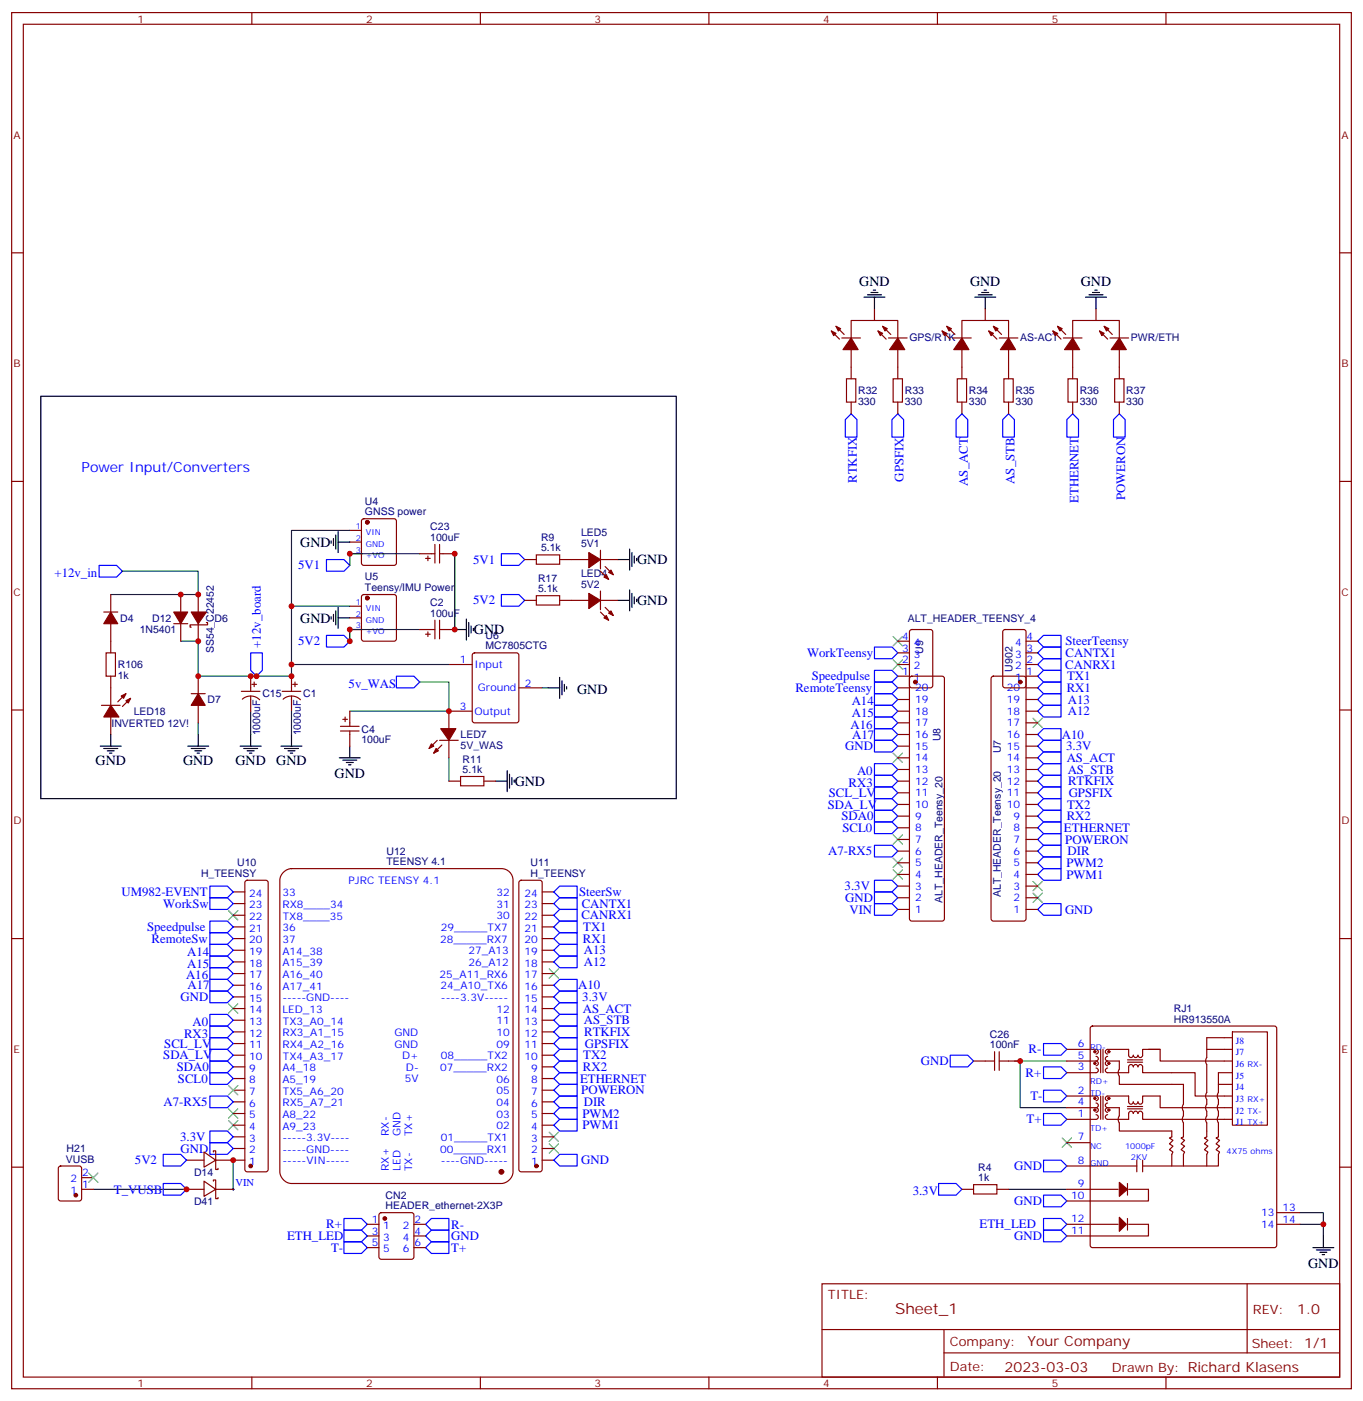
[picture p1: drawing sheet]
<svg xmlns="http://www.w3.org/2000/svg" width="412mm" height="424mm" viewBox="0 0 412 424" stroke-linecap="round" stroke-linejoin="round" font-family="sans-serif">
<g fill="#870000" stroke="#870000" stroke-width=".35">
<path d="M267.1 98.7l1.4 .7-.7 .7z"/>
<path d="M265.6 100.1l1.5 .7-.8 .7z"/>
<path d="M271.6 102.2l2.2 3.6h-4.6z"/>
<path d="M252.9 98.7l1.5 .7-.8 .7z"/>
<path d="M251.5 100.1l1.4 .7-.7 .7z"/>
<path d="M257.5 102.2l2.1 3.6h-4.5z"/>
<path d="M300.6 98.7l1.4 .7-.7 .7z"/>
<path d="M299.2 100.1l1.4 .7-.7 .7z"/>
<path d="M305.2 102.2l2.1 3.6h-4.6z"/>
<path d="M286.5 98.7l1.4 .7-.7 .7z"/>
<path d="M285 100.1l1.5 .7-.7 .7z"/>
<path d="M291 102.2l2.2 3.6h-4.6z"/>
<path d="M334.1 98.7l1.4 .7-.7 .7z"/>
<path d="M332.7 100.1l1.4 .7-.7 .7z"/>
<path d="M338.7 102.2l2.1 3.6h-4.6z"/>
<path d="M320 98.7l1.4 .7-.7 .7z"/>
<path d="M318.6 100.1l1.4 .7-.7 .7z"/>
<path d="M324.6 102.2l2.1 3.6h-4.6z"/>
<path d="M36.7 210.5l1.4-.7-.7 1.4z"/>
<path d="M38.1 211.9l1.4-.7-.7 1.5z"/>
<path d="M33.5 213.4l2.5 3.5h-4.6z"/>
<path d="M33.5 185.1l2.1 3.6h-4.2z"/>
<path d="M60 209.8l2.1 3.6h-4.2z"/>
<path d="M52.6 185.1h4.2l-2.1 3.6z"/>
<path d="M57.9 185.1h4.5l-2.4 3.6z"/>
<path d="M184.1 185.5l.8-.7 .7 1.4z"/>
<path d="M182.7 186.9l.7-.7 .7 1.4z"/>
<path d="M178.2 179.5l3.5 2.1-3.5 2.5z"/>
<path d="M184.9 172.4l.7 1.4-1.5-.7z"/>
<path d="M182.7 174.6l.7-.8 .7 1.5z"/>
<path d="M178.2 167.1l3.5 2.2-3.5 2.4z"/>
<path d="M131.9 226.4l.7 .7-1.4 .7z"/>
<path d="M130.5 225l.7 .7-1.4 .7z"/>
<path d="M133.3 220.4h4.6l-2.1 3.5z"/>
<path d="M338.7 357.6l2.4 2.2-2.4 2.1z"/>
<path d="M338.7 368.2l2.1 2.1-2.1 2.2z"/>
<circle cx="111.1" cy="180.9" r=".53"/>
<circle cx="111.1" cy="158" r=".53"/>
<circle cx="75.8" cy="352.7" r=".53"/>
<circle cx="162.3" cy="352.7" r=".53"/>
<circle cx="151.7" cy="354.5" r=".71"/>
<circle cx="22.9" cy="361.5" r=".53"/>
<circle cx="116.4" cy="368.6" r=".53"/>
<circle cx="308.7" cy="206.3" r=".53"/>
<circle cx="276.9" cy="206.3" r=".53"/>
</g>
<g fill="none" stroke="#870000" stroke-width=".35">
<path d="M3.5 3.8h405.4v416.3h-405.4zM7.1 7.3h398.2v409.3h-398.2zM76.2 3.8v3.5M145.3 3.8v3.5M214.5 3.8v3.5M283.6 3.8v3.5M352.8 3.8v3.5M3.5 76.5h3.6M405.3 76.5h3.6M252.9 98.7l2.5 2.5M264.6 93.4v3.5M267.1 98.7l2.4 2.5"/>
<path d="M286.5 98.7l2.4 2.5M298.1 93.4v3.5M300.6 98.7l2.4 2.5M320 98.7l2.4 2.5M331.6 93.4v3.5M334.1 98.7l2.4 2.5M251.5 100.1l2.5 2.5M254.7 102.2h5.6M256.1 114.6h2.8v7h-2.8zM257.5 104v-7.1h14.1v7.1M257.5 105.8v8.8M265.6 100.1l2.5 2.5"/>
<path d="M268.8 102.2h5.7M270.2 114.6h2.8v7h-2.8zM271.6 105.8v8.8M285 100.1l2.5 2.5M288.2 102.2h5.7M289.6 114.6h2.9v7h-2.9zM291 104v-7.1h14.2v7.1M291 105.8v8.8M299.2 100.1l2.4 2.5M302.3 102.2h5.7M303.7 114.6h2.9v7h-2.9zM305.2 105.8v8.8"/>
<path d="M318.6 100.1l2.4 2.5M321.7 102.2h5.7M323.1 114.6h2.9v7h-2.9zM324.6 104v-7.1h14.1v7.1M324.6 105.8v8.8M332.7 100.1l2.4 2.5M335.8 102.2h5.7M337.3 114.6h2.8v7h-2.8zM338.7 105.8v8.8M257.5 121.6v3.6M271.6 121.6v3.6M291 121.6v3.6"/>
<path d="M305.2 121.6v3.6M324.6 121.6v3.6M338.7 121.6v3.6M3.5 145.6h3.6M109.6 157.1l.5-.2h9.1l.5 .2 .2 .5v12.7l-.2 .5-.5 .2h-9.1l-.5-.2-.2-.5v-12.7zM405.3 145.6h3.6M33.5 179.8v5.3M54.7 179.8v5.3M60 179.8v5.3M105.8 160.4h3.6M105.8 164h3.6M105.8 167.5h3.6"/>
<path d="M127 167.5h4.6M128.8 168.9h1.4M129.5 168.2v1.4M131.6 164.7v5.6M133 167.5h4.6M133 164.7v5.6M158.7 169.3h3.6M162.3 167.9h7v2.8h-7zM169.3 169.3h8.9M181.7 169.3h5.3M181.7 166.4v5.7M181.7 178.8v5.6"/>
<path d="M181.7 172.8l2.4 2.5M183.1 171.4l2.5 2.4M31.4 185.1h4.2M32.1 197.5h2.8v7h-2.8zM33.5 188.7v8.8M52.6 188.7h4.2M54.7 188.7v5.3M60 188.7v5.3M62.4 188.3h.4v.7h-5.3v.7h.4M105.8 183.4h3.6M105.8 186.9h3.6M105.8 190.4h3.6"/>
<path d="M109.6 180.1l.5-.3h9.1l.5 .3 .2 .5v12.7l-.2 .5-.5 .2h-9.1l-.5-.3-.2-.4v-12.7zM127 190.4h4.6M128.8 191.8h1.4M129.5 191.1v1.4M131.6 187.6v5.7M133 190.4h4.6M133 187.6v5.7M143.1 197.7l.5-.2h12.7l.6 .4 .1 20-.5 .7-12.9 .1-.7-.5v-20zM158.7 181.6h3.6M162.3 180.2h7v2.8h-7zM169.3 181.6h8.9M181.7 181.6h5.3"/>
<path d="M181.7 185.1l2.4 2.5M183.1 183.7l2.5 2.5M271.6 197.5h3.6M271.6 194h3.6M275.4 190.6l.5-.2h5.6l.7 .5v16.5l-.4 .6-5.9 .1-.7-.5v-16.5zM303.6 190.6l.5-.2h5.6l.7 .5v16.5l-.4 .6-5.9 .1-.7-.5v-16.5zM310.4 197.5h3.6M310.4 194h3.6M3.5 214.8h3.6M30.7 213.4h5.6M33.5 204.5v8.9M33.5 216.9v5.3"/>
<path d="M38.1 209.8l-2.5 2.5M39.5 211.2l-2.5 2.5M57.9 209.8h4.2M60 204.5v5.3M60 213.4v5.3M73 209.1h5.7M73.3 211.5a3.8 3.8 0 0 1 5.3 .2M75.8 204.5v4.6M75.8 210.5v4.6M76.2 207h1.4M76.9 206.3v1.4M85.4 209.1h5.6"/>
<path d="M85.7 211.5a3.8 3.8 0 0 1 5.2 .2M88.2 204.5v4.6M88.2 210.5v4.6M88.5 207h1.5M89.3 206.3v1.4M103 219.7h5.7M103.7 217.6h1.4M104.4 216.9v1.4M105.8 215.1v4.6M135.8 201h7.1M142.9 215.1h-7.1v5.3M157 208.1h7"/>
<path d="M271.6 201h3.6M271.6 215.1h3.6M271.6 208.1h3.6M271.6 218.7h3.6M271.6 211.6h3.6M271.6 204.5h3.6M275.4 204.7l.5-.2h9.1l.5 .2 .3 .5v72.7l-.3 .5-.5 .2h-9.1l-.5-.2-.2-.5v-72.7zM300.1 204.7l.5-.2h9.1l.5 .2 .2 .5v72.7l-.2 .5-.5 .2h-9.1l-.5-.2-.2-.5v-72.7zM310.4 201h3.6M310.4 215.1h3.6M310.4 208.1h3.6M310.4 218.7h3.6"/>
<path d="M310.4 211.6h3.6M310.4 204.5h3.6M405.3 214.8h3.6M103 221.1h5.7M105.8 221.1v4.6M132.3 223.9l-2.5 2.5M133 223.9h5.6M133.7 225.4l-2.5 2.4M135.8 236.3h3.5M135.8 223.9v5.3M139.3 234.9h7.1v2.8h-7.1zM146.4 236.3h3.5"/>
<path d="M271.6 236.3h3.6M271.6 239.8h3.6M271.6 232.8h3.6M271.6 229.2h3.6M271.6 225.7h3.6M271.6 222.2h3.6M310.4 236.3h3.6M310.4 239.8h3.6M310.4 232.8h3.6M310.4 229.2h3.6M310.4 225.7h3.6M310.4 222.2h3.6"/>
<path d="M271.6 257.5h3.6M271.6 253.9h3.6M271.6 250.4h3.6M271.6 246.9h3.6M271.6 243.3h3.6M310.4 257.5h3.6M310.4 253.9h3.6M310.4 250.4h3.6M310.4 246.9h3.6M310.4 243.3h3.6M70.6 276.9h3.5M70.6 273.3h3.5"/>
<path d="M70.6 269.8h3.5M74.3 266.5l.5-.2h5.6l.5 .2 .2 .5v86.8l-.2 .5-.5 .2h-5.6l-.5-.3-.2-.4v-86.8zM85.8 263.8a3.6 3.6 0 0 1 2.4-1.1h63.5a3.5 3.5 0 0 1 3.5 3.6v88.2a3.8 3.8 0 0 1-3.5 3.5h-63.5a3.8 3.8 0 0 1-3.5-3.5v-88.2a3.5 3.5 0 0 1 1.1-2.5zM157.2 266.5l.5-.2h5.6l.5 .2 .2 .5v86.8l-.2 .5-.5 .2h-5.6l-.5-.3-.2-.4v-86.8zM164 276.9h3.6M164 273.3h3.6M164 269.8h3.6M271.6 275.1h3.6M271.6 271.6h3.6M271.6 268h3.6M271.6 264.5h3.6M271.6 261h3.6"/>
<path d="M310.4 275.1h3.6M310.4 271.6h3.6M310.4 268h3.6M310.4 264.5h3.6M310.4 261h3.6M3.5 283.9h3.6M70.6 283.9h3.5M70.6 298h3.5M70.6 294.5h3.5M70.6 291h3.5M70.6 287.4h3.5M70.6 280.4h3.5"/>
<path d="M164 283.9h3.6M164 298h3.6M164 294.5h3.6M164 291h3.6M164 287.4h3.6M164 280.4h3.6M405.3 283.9h3.6M70.6 319.2h3.5M70.6 315.7h3.5M70.6 312.1h3.5M70.6 308.6h3.5M70.6 305.1h3.5"/>
<path d="M70.6 301.6h3.5M164 319.2h3.6M164 315.7h3.6M164 312.1h3.6M164 308.6h3.6M164 305.1h3.6M164 301.6h3.6M300.9 318.1v5.7M302.3 318.1v5.7M322.8 317.4h8.8a.71 .71 0 0 1 .7 .7 .71 .71 0 0 1-.7 .7M330.1 310.6l.5-.2h55l.5 .2 .2 .5v65.6l-.2 .5-.5 .2h-55l-.5-.2-.3-.5v-65.6zM331.6 319.5a.71 .71 0 0 1 .7 .8 .71 .71 0 0 1-.7 .7"/>
<path d="M333 317.4v7.1M333.7 317.4v7.1M335.1 319.5a.71 .71 0 0 0-.7 .8 .71 .71 0 0 0 .7 .7M347.5 317.4h3.5v3.6h21.9M351 317.4h-5.3v1.8a.71 .71 0 0 1-.7 .7 .71 .71 0 0 1-.7-.7 .71 .71 0 0 1-.7 .7 .71 .71 0 0 1-.7-.7 .71 .71 0 0 1-.7 .7 .71 .71 0 0 1-.7-.7v-1.8h-6.4a.71 .71 0 0 0-.7 .7 .71 .71 0 0 0 .7 .7M365.1 317.4h7.8M372.9 312.1h10.6v28.3h-10.6zM372.9 313.9h-7.8v6l-.2 .4a1.77 1.77 0 0 0 .2 1.7v8.5l-.3 1.3a3.1 3.1 0 0 1 0 3l.3 1.3M70.6 336.8h3.5M70.6 333.3h3.5M70.6 329.8h3.5M70.6 326.2h3.5"/>
<path d="M70.6 322.7h3.5M164 336.8h3.6M164 333.3h3.6M164 329.8h3.6M164 326.2h3.6M164 322.7h3.6M294.6 321h6.3M302.3 321h6.4M322.8 331.5h8.8a.71 .71 0 0 1 .7 .7 .71 .71 0 0 1-.7 .8M322.8 321h8.8M322.8 335.1h8.8M331.6 323.1a.71 .71 0 0 1 .7 .7 .71 .71 0 0 1-.7 .7h-8.8"/>
<path d="M331.6 321a.71 .71 0 0 1 .7 .7 .71 .71 0 0 1-.7 .7M331.6 333.7a.71 .71 0 0 1 .7 .7 .71 .71 0 0 1-.7 .7M331.6 337.2a.71 .71 0 0 1 .7 .7 .71 .71 0 0 1-.7 .7h-8.8M331.6 335.1a.71 .71 0 0 1 .7 .7 .71 .71 0 0 1-.7 .7M333 331.5v7.1M333.7 331.5v7.1M335.1 323.1a.71 .71 0 0 0-.7 .7 .71 .71 0 0 0 .7 .7h6.4v-1.8a.71 .71 0 0 1 .7-.7 .71 .71 0 0 1 .7 .7 .71 .71 0 0 1 .7-.7 .71 .71 0 0 1 .7 .7 .71 .71 0 0 1 .7-.7 .71 .71 0 0 1 .7 .7v1.8h15.9v7h11.3M335.1 321a.71 .71 0 0 0-.7 .7 .71 .71 0 0 0 .7 .7M335.1 321h3.6v2.4l-.4 1.3 .4 .8v2.5h19.4v6l-.4 1.3 .4 .8M335.1 333.7a.71 .71 0 0 0-.7 .7 .71 .71 0 0 0 .7 .7M335.1 333a.71 .71 0 0 1-.7-.8 .71 .71 0 0 1 .7-.7h6.4v1.8a.71 .71 0 0 0 .7 .7 .71 .71 0 0 0 .7-.7 .71 .71 0 0 0 .7 .7 .71 .71 0 0 0 .7-.7 .71 .71 0 0 0 .7 .7 .71 .71 0 0 0 .7-.7v-1.8h5.3v3.6h21.9M335.1 337.2a.71 .71 0 0 0-.7 .7 .71 .71 0 0 0 .7 .7h6.4v-1.8a.71 .71 0 0 1 .7-.7 .71 .71 0 0 1 .7 .7 .71 .71 0 0 1 .7-.7 .71 .71 0 0 1 .7 .7 .71 .71 0 0 1 .7-.7 .71 .71 0 0 1 .7 .7v1.8h27.2"/>
<path d="M335.1 335.1a.71 .71 0 0 0-.7 .7 .71 .71 0 0 0 .7 .7M335.1 335.1h3.6v2.4l-.4 1.3 .4 .8v2.5h15.8v1.8l-.7 .3 1.1 .7-1.1 1.1 1.1 .7-1.1 1.1 1.1 .7-.4 .7v3.5M341.1 320.6h4.6M341.1 321.3h4.6M341.1 334.7h4.6M341.1 335.4h4.6M358.1 336.1v1.4l-.4 1.3 .4 .8v4.3l-.7 .3 1 .7-1 1.1 1 .7-1 1.1 1 .7-.3 .7v3.5M365.1 336.1v1.4l-.3 1.3 .3 .8v4.3l-.7 .3 1.1 .7-1.1 1.1 1.1 .7-1.1 1.1 1.1 .7-.4 .7v3.5M368.7 336.1v1.4l-.4 1.3 .3 .8 .1 4.3-.8 .3 1.1 .7-1.1 1.1 1.1 .7-1.1 1.1 1.1 .7-.3 .7v3.5h-23M368.7 328h4.2M372.9 324.5h-4.2v6l-.4 1.3a3.1 3.1 0 0 1 0 3l.3 1.3M3.5 353.1h3.6"/>
<path d="M17.9 352.9l.4-.2h5.7l.6 .4 .1 9.5-.5 .6-5.9 .1-.6-.5-.1-9.4zM24.7 359.8h3.5M24.7 356.2h3.5M56.4 350.9h5.3M56.4 359.8h5.3M61.7 348.5l3.6 2.4-3.6 2.2zM61.7 357.3l3.6 2.5-3.6 2.1zM64.6 348.5v-.4h.7v2.8M64.6 357.3v-.4h.7v2.9M65.3 350.9v2.9h.7v-.4M65.3 359.8v2.8h.7v-.4M65.3 350.9h8.8"/>
<path d="M65.3 359.8h5.3M70.6 347.4h3.5M70.6 343.9h3.5M70.6 340.4h3.5M164 350.9h3.6M164 347.4h3.6M164 343.9h3.6M164 340.4h3.6M291 359.8h3.6M294.6 358.4h7v2.8h-7zM301.6 359.8h3.6M322.8 359.8h15.5"/>
<path d="M322.8 345.7h7M322.8 352.7h21.2M341.1 358v3.5M341.5 359.8h6v3.5h-24.7M344 350.9v3.6M345.7 350.9v3.6M405.3 353.1h3.6M111.1 370.3h3.6M111.1 373.9h3.6M111.1 377.4h3.6M114.9 367l.5-.2h9.1l.5 .2 .2 .5v12.7l-.2 .5-.5 .2h-9.1l-.5-.2-.2-.5v-12.7zM125.2 370.3h3.6"/>
<path d="M125.2 373.9h3.6M125.2 377.4h3.6M322.8 370.3h15.5M341.1 368.6v3.5M341.5 370.3h6v3.6h-24.7M386.3 370.3h7M386.3 366.8h7M248.7 388.3h156.6v28.3h-156.6zM377.3 388.4v20.8M76.2 416.6v3.5M145.3 416.6v3.5M214.5 416.6v3.5"/>
<path d="M248.7 402.2h156.5M283.6 416.6v3.5M285.6 409.2h119.6M285.6 402.2v14.1M352.8 416.6v3.5"/>
</g>
<g fill="none" stroke="#000" stroke-width=".35">
<path d="M261.4 89.9h6.4M262.5 89.2h4.2M263.5 88.5h2.1M264.2 87.8h.7M264.6 89.9v3.5M294.9 89.9h6.4M296 89.2h4.2M297 88.5h2.2M297.7 87.8h.7M298.1 89.9v3.5M328.4 89.9h6.4M329.5 89.2h4.2"/>
<path d="M330.6 88.5h2.1M331.3 87.8h.7M331.6 89.9v3.5M12.3 119.9h192.3v121.7h-192.3zM100.2 163.6v.7M100.9 162.9v2.1M101.6 161.9v4.2M102.3 164h3.5M102.3 160.8v6.3M187 169.3h3.5M190.5 166.1v6.3M190.5 178.4v6.4"/>
<path d="M191.2 167.1v4.3M191.2 179.5v4.2M191.9 168.2v2.1M192.6 168.9v.7M100.2 186.5v.8M100.9 185.8v2.2M101.6 184.8v4.2M102.3 183.7v6.4M102.3 186.9h3.5M137.6 190.4h3.5M141.1 187.3v6.3M141.8 188.3v4.2"/>
<path d="M142.5 189.4v2.1M143.2 190.1v.7M187 181.6h3.5M191.9 180.6v2.1M192.6 181.3v.7M165.8 208.1h3.5M169.3 204.9v6.3M170 206v4.2M170.7 207v2.1M171.4 207.7v.7M30.3 225.7h6.4M31.4 226.4h4.2"/>
<path d="M32.5 227.1h2.1M33.2 227.8h.7M33.5 222.2v3.5M56.8 225.7h6.3M57.9 226.4h4.2M58.9 227.1h2.1M59.6 227.8h.7M60 222.2v3.5M72.7 225.7h6.3M73.7 226.4h4.3M74.8 227.1h2.1M75.5 227.8h.7"/>
<path d="M75.8 222.2v3.5M85 225.7h6.4M86.1 226.4h4.2M87.1 227.1h2.2M87.8 227.8h.7M88.2 222.2v3.5M102.7 229.2h6.3M103.7 229.9h4.2M104.8 230.6h2.1M105.5 231.4h.7M105.8 225.7v3.5M149.9 236.3h3.6"/>
<path d="M153.5 233.1v6.4M154.2 234.2v4.2M154.9 235.2v2.1M155.6 235.9v.7M397.2 377.4h6.4M398.3 378.1h4.2M399.3 378.8h2.2M400 379.5h.8M400.4 373.9v3.5"/>
</g>
<g fill="none" stroke="#00f" stroke-width=".35">
<path d="M257.5 125.2l1.8 1.7v5.3h-3.5v-5.3zM271.6 125.2l1.8 1.7v5.3h-3.5v-5.3zM291 125.2l1.8 1.7v5.3h-3.5v-5.3zM305.2 125.2l1.7 1.7v5.3h-3.5v-5.3zM324.6 125.2l1.7 1.7v5.3h-3.5v-5.3zM338.7 125.2l1.7 1.7v5.3h-3.5v-5.3zM30 171h5.3l1.7 1.8-1.7 1.8h-5.3zM98.8 169.3h5.3l1.7 1.7-1.7 1.8h-5.3zM151.7 179.8h5.3l1.7 1.8-1.7 1.8h-5.3zM151.7 167.5h5.3l1.7 1.8-1.7 1.7h-5.3zM75.8 197.5h3.6v5.3l-1.8 1.7-1.8-1.7zM98.8 192.2h5.3l1.7 1.8-1.7 1.7h-5.3z"/>
<path d="M264.6 195.7h5.3l1.7 1.8-1.7 1.7h-5.3zM314 194l1.7-1.8h5.3v3.5h-5.3zM314 197.5l1.7-1.8h5.3v3.5h-5.3zM119.9 204.5h5.3l1.8 1.8-1.8 1.8h-5.3zM264.6 202.8h5.3l1.7 1.7-1.7 1.8h-5.3zM264.6 206.3h5.3l1.7 1.8-1.7 1.7h-5.3zM264.6 209.8h5.3l1.7 1.8-1.7 1.8h-5.3zM264.6 213.4h5.3l1.7 1.7-1.7 1.8h-5.3zM264.6 216.9h5.3l1.7 1.8-1.7 1.7h-5.3zM314 204.5l1.7-1.7h5.3v3.5h-5.3zM314 208.1l1.7-1.8h5.3v3.5h-5.3zM314 201l1.7-1.8h5.3v3.6h-5.3z"/>
<path d="M314 211.6l1.7-1.8h5.3v3.6h-5.3zM314 215.1l1.7-1.7h5.3v3.5h-5.3zM264.6 220.4h5.3l1.7 1.8-1.7 1.7h-5.3zM264.6 223.9h5.3l1.7 1.8-1.7 1.8h-5.3zM264.6 231h5.3l1.7 1.8-1.7 1.7h-5.3zM264.6 234.5h5.3l1.7 1.8-1.7 1.8h-5.3zM264.6 238.1h5.3l1.7 1.7-1.7 1.8h-5.3zM314 225.7l1.7-1.8h5.3v3.6h-5.3zM314 222.2l1.7-1.8h5.3v3.5h-5.3zM314 236.3l1.7-1.8h5.3v3.6h-5.3zM314 239.8l1.7-1.7h5.3v3.5h-5.3zM314 229.2l1.7-1.7h5.3v3.5h-5.3z"/>
<path d="M314 232.8l1.7-1.8h5.3v3.5h-5.3zM264.6 241.6h5.3l1.7 1.7-1.7 1.8h-5.3zM264.6 245.1h5.3l1.7 1.8-1.7 1.7h-5.3zM264.6 248.6h5.3l1.7 1.8-1.7 1.8h-5.3zM264.6 255.7h5.3l1.7 1.8-1.7 1.7h-5.3zM314 243.3l1.7-1.7h5.3v3.5h-5.3zM314 246.9l1.7-1.8h5.3v3.5h-5.3zM314 257.5l1.7-1.8h5.3v3.5h-5.3zM314 250.4l1.7-1.8h5.3v3.6h-5.3zM314 253.9l1.7-1.7h5.3v3.5h-5.3zM63.5 278.6h5.3l1.8 1.8-1.8 1.8h-5.3zM63.5 271.6h5.3l1.8 1.7-1.8 1.8h-5.3z"/>
<path d="M63.5 268h5.3l1.8 1.8-1.8 1.8h-5.3zM167.6 276.9l1.7-1.8h5.3v3.5h-5.3zM167.6 269.8l1.7-1.8h5.3v3.6h-5.3zM169.3 271.6h5.3v3.5h-5.3l-1.7-1.8zM169.3 278.6h5.3v3.6h-5.3l-1.7-1.8zM264.6 273.3h5.3l1.7 1.8-1.7 1.8h-5.3zM264.6 266.3h5.3l1.7 1.7-1.7 1.8h-5.3zM264.6 269.8h5.3l1.7 1.8-1.7 1.7h-5.3zM314 264.5l1.7-1.8h5.3v3.6h-5.3zM314 261l1.7-1.8h5.3v3.5h-5.3zM314 275.1l1.7-1.8h5.3v3.6h-5.3zM63.5 299.8h5.3l1.8 1.8-1.8 1.7h-5.3z"/>
<path d="M63.5 285.7h5.3l1.8 1.7-1.8 1.8h-5.3zM63.5 289.2h5.3l1.8 1.8-1.8 1.7h-5.3zM63.5 292.7h5.3l1.8 1.8-1.8 1.8h-5.3zM63.5 296.3h5.3l1.8 1.7-1.8 1.8h-5.3zM63.5 282.2h5.3l1.8 1.7-1.8 1.8h-5.3zM167.6 291l1.7-1.8h5.3v3.5h-5.3zM167.6 298l1.7-1.7h5.3v3.5h-5.3zM167.6 283.9l1.7-1.7h5.3v3.5h-5.3zM169.3 285.7h5.3v3.5h-5.3l-1.7-1.8zM63.5 306.8h5.3l1.8 1.8-1.8 1.8h-5.3zM63.5 317.4h5.3l1.8 1.8-1.8 1.8h-5.3zM63.5 313.9h5.3l1.8 1.8-1.8 1.7h-5.3z"/>
<path d="M63.5 310.4h5.3l1.8 1.7-1.8 1.8h-5.3zM167.6 308.6l1.7-1.8h5.3v3.6h-5.3zM167.6 315.7l1.7-1.8h5.3v3.5h-5.3zM167.6 301.6l1.7-1.8h5.3v3.5h-5.3zM169.3 303.3h5.3v3.5h-5.3l-1.7-1.7zM169.3 310.4h5.3v3.5h-5.3l-1.7-1.8zM169.3 317.4h5.3v3.6h-5.3l-1.7-1.8zM287.5 319.2h5.3l1.8 1.8-1.8 1.7h-5.3zM315.7 315.7h5.3l1.8 1.7-1.8 1.8h-5.3zM63.5 331.5h5.3l1.8 1.8-1.8 1.8h-5.3zM63.5 321h5.3l1.8 1.7-1.8 1.8h-5.3zM63.5 324.5h5.3l1.8 1.7-1.8 1.8h-5.3z"/>
<path d="M167.6 329.8l1.7-1.8h5.3v3.5h-5.3zM167.6 333.3l1.7-1.8h5.3v3.6h-5.3zM167.6 322.7l1.7-1.7h5.3v3.5h-5.3zM169.3 324.5h5.3v3.5h-5.3l-1.7-1.8zM169.3 335.1h5.3v3.5h-5.3l-1.7-1.8zM315.7 336.8h5.3l1.8 1.8-1.8 1.8h-5.3zM315.7 329.8h5.3l1.8 1.7-1.8 1.8h-5.3zM315.7 322.7h5.3l1.8 1.8-1.8 1.7h-5.3zM49.4 358h5.3l1.7 1.8-1.7 1.7h-5.3zM49.4 349.2h5.3l1.7 1.7-1.7 1.8h-5.3zM63.5 342.1h5.3l1.8 1.8-1.8 1.8h-5.3zM63.5 345.7h5.3l1.8 1.7-1.8 1.8h-5.3z"/>
<path d="M167.6 350.9l1.7-1.7h5.3v3.5h-5.3zM167.6 340.4l1.7-1.8h5.3v3.5h-5.3zM284 358h5.3l1.7 1.8-1.7 1.7h-5.3zM315.7 350.9h5.3l1.8 1.8-1.8 1.8h-5.3zM104.1 372.1h5.3l1.7 1.8-1.7 1.7h-5.3zM104.1 375.6h5.3l1.7 1.8-1.7 1.8h-5.3zM104.1 368.6h5.3l1.7 1.7-1.7 1.8h-5.3zM128.8 370.3l1.7-1.7h5.3v3.5h-5.3zM128.8 377.4l1.7-1.8h5.3v3.6h-5.3zM130.5 372.1h5.3v3.5h-5.3l-1.7-1.7zM315.7 372.1h5.3l1.8 1.8-1.8 1.7h-5.3zM315.7 361.5h5.3l1.8 1.8-1.8 1.8h-5.3z"/>
<path d="M315.7 368.6h5.3l1.8 1.7-1.8 1.8h-5.3z"/>
</g>
<g fill="none" stroke="#008700" stroke-width=".35">
<path d="M37 172.8h23v7h-26.5M105.8 160.4h-17.6v23M127 167.5h-21.2v3.5M137.6 167.5v22.9M105.8 183.4h-17.6v21.1h-28.2v-10.5h-5.3M105.8 190.4v3.6v-3.6h21.2M60 218.7v3.5M75.8 215.1v7.1M88.2 201h47.6M88.2 215.1v7.1M127 206.3h8.8v8.8h-30M164 208.1h1.8"/>
<path d="M135.8 229.2v7.1M306.9 321h15.9M308.7 321v14.1h14.1M28.2 359.8h28.2M70.6 350.9v8.9M305.2 359.8h17.6M393.3 366.8h7.1v3.5M393.3 370.3h7.1v3.6"/>
</g>
<path d="M70.2 359.8h.7M70.6 359.4v.7" fill="none" stroke="#000" stroke-width=".3"/>
<g fill="none" stroke="#3c3" stroke-width=".35">
<path d="M270.2 199.6l2.8 2.8M270.2 192.5l2.8 2.9M273 199.6l-2.8 2.8M273 192.5l-2.8 2.9M312.6 217.2l2.8 2.9M315.4 217.2l-2.8 2.9M270.2 227.8l2.8 2.8M273 227.8l-2.8 2.8M270.2 252.5l2.8 2.8M270.2 259.6l2.8 2.8M273 252.5l-2.8 2.8M273 259.6l-2.8 2.8"/>
<path d="M69.1 275.4l2.9 2.9M72 275.4l-2.9 2.9M270.2 263.1l2.8 2.8M273 263.1l-2.8 2.8M312.6 266.6l2.8 2.9M312.6 270.2l2.8 2.8M315.4 266.6l-2.8 2.9M315.4 270.2l-2.8 2.8M166.2 293.1l2.8 2.8M169 293.1l-2.8 2.8M69.1 303.7l2.9 2.8M72 303.7l-2.9 2.8"/>
<path d="M69.1 335.4l2.9 2.8M69.1 338.9l2.9 2.9M69.1 328.4l2.9 2.8M72 335.4l-2.9 2.8M72 338.9l-2.9 2.9M72 328.4l-2.9 2.8M26.8 354.8l2.8 2.8M29.6 354.8l-2.8 2.8M166.2 346l2.8 2.8M166.2 342.5l2.8 2.8M169 346l-2.8 2.8M169 342.5l-2.8 2.8"/>
<path d="M321.4 344.2l2.8 2.9M324.2 344.2l-2.8 2.9"/>
</g>
<g fill="#870000" stroke="#870000" stroke-width=".3">
<circle cx="331.3" cy="318.1" r=".35"/>
<circle cx="331.3" cy="321.7" r=".35"/>
<circle cx="335.5" cy="318.1" r=".35"/>
<circle cx="335.5" cy="321.7" r=".35"/>
<circle cx="331.3" cy="332.2" r=".35"/>
<circle cx="331.3" cy="335.8" r=".35"/>
<circle cx="335.5" cy="332.2" r=".35"/>
<circle cx="335.5" cy="335.8" r=".35"/>
</g>
<g fill="#c00">
<circle cx="135.8" cy="215.1" r=".88"/>
<circle cx="105.8" cy="190.4" r=".88"/>
<circle cx="75.8" cy="204.5" r=".88"/>
<circle cx="77.6" cy="204.5" r=".88"/>
<circle cx="88.2" cy="204.5" r=".88"/>
<circle cx="88.2" cy="183.4" r=".88"/>
<circle cx="105.8" cy="194" r=".88"/>
<circle cx="88.2" cy="201" r=".88"/>
<circle cx="105.8" cy="167.5" r=".88"/>
<circle cx="137.6" cy="190.4" r=".88"/>
<circle cx="60" cy="204.5" r=".88"/>
<circle cx="54.7" cy="179.8" r=".88"/>
<circle cx="137.6" cy="167.5" r=".88"/>
<circle cx="60" cy="179.8" r=".88"/>
<circle cx="60" cy="194" r=".88"/>
<circle cx="56.4" cy="359.8" r=".88"/>
<circle cx="70.6" cy="350.9" r=".88"/>
<circle cx="400.4" cy="370.3" r=".88"/>
<circle cx="308.7" cy="321" r=".88"/>
</g>
<text font-size="4.6" fill="#800" x="270.8" y="397.4">Sheet_1</text>
<g font-size="4.2">
<text x="260" y="86.6">GND</text>
<text x="293.5" y="86.6">GND</text>
<text x="327" y="86.6">GND</text>
<text x="90.8" y="165.4">GND</text>
<text x="192.8" y="170.7">GND</text>
<text x="192.8" y="183">GND</text>
<text x="90.8" y="188.3">GND</text>
<text x="143.4" y="191.8">GND</text>
<text x="174.6" y="209.8">GND</text>
<text x="28.9" y="231.4">GND</text>
<text x="55.4" y="231.4">GND</text>
<text x="71.3" y="231.4">GND</text>
<text x="83.6" y="231.4">GND</text>
<text x="101.2" y="235.3">GND</text>
<text x="155.8" y="237.7">GND</text>
<text x="395.8" y="383.5">GND</text>
</g>
<text font-size="4.2" fill="#00f" x="24.7" y="142.8">Power Input/Converters</text>
<g font-size="4.2" fill="#800">
<text x="392.5" y="397.6">1.0</text>
<text x="310.9" y="407.2">Your Company</text>
<text x="304" y="415">2023-03-03</text>
</g>
<g font-size="3.9" fill="#00f">
<text x="259.3" y="146.1" transform="rotate(-90 259.3 146.1)">RTKFIX</text>
<text x="273.4" y="145.7" transform="rotate(-90 273.4 145.7)">GPSFIX</text>
<text x="292.8" y="147" transform="rotate(-90 292.8 147)">AS_ACT</text>
<text x="306.9" y="146.3" transform="rotate(-90 306.9 146.3)">AS_STB</text>
<text x="326.3" y="152.2" transform="rotate(-90 326.3 152.2)">ETHERNET</text>
<text x="340.4" y="151.4" transform="rotate(-90 340.4 151.4)">POWERON</text>
<text x="90.2" y="172.3">5V1</text>
<text x="143.1" y="170.5">5V1</text>
<text x="16.5" y="174.6">+12v_in</text>
<text x="143.1" y="182.8">5V2</text>
<text x="78.9" y="196" transform="rotate(-90 78.9 196)">+12v_board</text>
<text x="90.2" y="195.2">5V2</text>
<text x="322.4" y="195.2">SteerTeensy</text>
<text x="244.2" y="198.7">WorkTeensy</text>
<text x="322.3" y="202.3">CANRX1</text>
<text x="322.4" y="198.7">CANTX1</text>
<text x="105.5" y="208.1">5v_WAS</text>
<text x="240.7" y="209.3">RemoteTeensy</text>
<text x="245.6" y="205.8">Speedpulse</text>
<text x="322.8" y="209.3">RX1</text>
<text x="322.9" y="205.8">TX1</text>
<text x="257.7" y="213.3">A14</text>
<text x="323.1" y="212.9">A13</text>
<text x="257.4" y="220.4">A16</text>
<text x="257.7" y="217">A15</text>
<text x="323.1" y="216.4">A12</text>
<text x="255.7" y="227">GND</text>
<text x="257.8" y="223.4">A17</text>
<text x="321.3" y="223.4">A10</text>
<text x="322.6" y="227">3.3V</text>
<text x="322.7" y="230.5">AS_ACT</text>
<text x="256.8" y="238.1">RX3</text>
<text x="259.3" y="234.5">A0</text>
<text x="323.1" y="234">AS_STB</text>
<text x="323.2" y="237.6">RTKFIX</text>
<text x="250.5" y="244.6">SDA_LV</text>
<text x="250.8" y="241.1">SCL_LV</text>
<text x="322.9" y="244.6">TX2</text>
<text x="323.3" y="241.1">GPSFIX</text>
<text x="254.6" y="248.2">SDA0</text>
<text x="254.9" y="251.7">SCL0</text>
<text x="321.9" y="251.7">ETHERNET</text>
<text x="322.8" y="248.1">RX2</text>
<text x="322.3" y="255.2">POWERON</text>
<text x="250.6" y="258.7">A7-RX5</text>
<text x="322.6" y="262.2">PWM2</text>
<text x="323" y="258.7">DIR</text>
<text x="255.6" y="269.3">3.3V</text>
<text x="322.6" y="265.8">PWM1</text>
<text x="36.8" y="271.1">UM982-EVENT</text>
<text x="49.4" y="274.6">WorkSw</text>
<text x="175.2" y="271.1">SteerSw</text>
<text x="176" y="274.6">CANTX1</text>
<text x="255.7" y="272.8">GND</text>
<text x="44.5" y="281.6">Speedpulse</text>
<text x="175.9" y="278.1">CANRX1</text>
<text x="176.5" y="281.7">TX1</text>
<text x="257" y="276.4">VIN</text>
<text x="322.2" y="276.4">GND</text>
<text x="45.8" y="285.2">RemoteSw</text>
<text x="176.4" y="285.2">RX1</text>
<text x="56.6" y="289.2">A14</text>
<text x="56.6" y="292.8">A15</text>
<text x="176.7" y="292.2">A12</text>
<text x="176.7" y="288.7">A13</text>
<text x="56.3" y="296.3">A16</text>
<text x="56.7" y="299.3">A17</text>
<text x="174.9" y="299.3">A10</text>
<text x="54.6" y="302.8">GND</text>
<text x="176.2" y="302.8">3.3V</text>
<text x="58.2" y="310.4">A0</text>
<text x="176.3" y="306.3">AS_ACT</text>
<text x="176.6" y="309.9">AS_STB</text>
<text x="49.7" y="316.9">SCL_LV</text>
<text x="55.7" y="313.9">RX3</text>
<text x="176.7" y="313.4">RTKFIX</text>
<text x="176.9" y="316.9">GPSFIX</text>
<text x="49.4" y="320.5">SDA_LV</text>
<text x="176.4" y="324">RX2</text>
<text x="176.5" y="320.5">TX2</text>
<text x="278.7" y="322.2">GND</text>
<text x="311.2" y="318.7">R-</text>
<text x="53.5" y="324">SDA0</text>
<text x="53.8" y="327.6">SCL0</text>
<text x="175.5" y="327.5">ETHERNET</text>
<text x="310.3" y="325.7">R+</text>
<text x="49.5" y="334.5">A7-RX5</text>
<text x="175.9" y="331">POWERON</text>
<text x="176.6" y="334.6">DIR</text>
<text x="311.8" y="332.8">T-</text>
<text x="176.2" y="338.1">PWM2</text>
<text x="176.2" y="341.6">PWM1</text>
<text x="310.6" y="339.8">T+</text>
<text x="54.5" y="345.1">3.3V</text>
<text x="40.8" y="352.2">5V2</text>
<text x="54.6" y="348.7">GND</text>
<text x="175.8" y="352.2">GND</text>
<text x="306.9" y="354">GND</text>
<text x="34.5" y="361">T_VUSB</text>
<text x="276.1" y="361.5">3.3V</text>
<text x="306.9" y="364.6">GND</text>
<text x="98.7" y="371.6">R+</text>
<text x="136.5" y="371.6">R-</text>
<text x="296.4" y="371.6">ETH_LED</text>
<text x="86.9" y="375.1">ETH_LED</text>
<text x="136.5" y="375.1">GND</text>
<text x="306.9" y="375.1">GND</text>
<text x="100.2" y="378.6">T-</text>
<text x="136.5" y="378.7">T+</text>
</g>
<g font-size="3.9" fill="#800">
<text x="250.5" y="392.9">TITLE:</text>
<text x="379.1" y="397.6">REV:</text>
<text x="287.4" y="407.1">Company:</text>
<text x="378.7" y="407.7">Sheet: 1/1</text>
<text x="287.4" y="414.8">Date:</text>
<text x="336.4" y="414.9">Drawn By: Richard Klasens</text>
</g>
<g font-size="3.2" fill="#800">
<text x="41.6" y="6.8">1</text>
<text x="110.8" y="6.8">2</text>
<text x="179.9" y="6.8">3</text>
<text x="249.1" y="6.8">4</text>
<text x="318.2" y="6.8">5</text>
<text x="4.1" y="41.9">A</text>
<text x="405.9" y="41.9">A</text>
<text x="4.1" y="111.1">B</text>
<text x="405.9" y="111.1">B</text>
<text x="4.1" y="180.2">C</text>
<text x="405.9" y="180.2">C</text>
<text x="4.1" y="249.3">D</text>
<text x="405.9" y="249.3">D</text>
<text x="4.1" y="318.5">E</text>
<text x="405.9" y="318.5">E</text>
<text x="41.6" y="419.6">1</text>
<text x="110.8" y="419.6">2</text>
<text x="179.9" y="419.6">3</text>
<text x="249.1" y="419.6">4</text>
<text x="318.2" y="419.6">5</text>
</g>
<g font-size="3.2" fill="#000080">
<text x="275.2" y="103.3">GPS/RTK</text>
<text x="308.7" y="103.3">AS-ACT</text>
<text x="342.2" y="103.3">PWR/ETH</text>
<text x="259.6" y="119.3">R32</text>
<text x="273.8" y="119.3">R33</text>
<text x="293.2" y="119.3">R34</text>
<text x="307.3" y="119.3">R35</text>
<text x="326.7" y="119.3">R36</text>
<text x="340.8" y="119.3">R37</text>
<text x="259.6" y="122.4">330</text>
<text x="273.8" y="122.4">330</text>
<text x="293.2" y="122.4">330</text>
<text x="307.3" y="122.4">330</text>
<text x="326.7" y="122.4">330</text>
<text x="340.8" y="122.4">330</text>
<text x="110.4" y="155.9">GNSS power</text>
<text x="110.4" y="152.6">U4</text>
<text x="130.2" y="160.4">C23</text>
<text x="130.2" y="163.6">100uF</text>
<text x="163.7" y="166.8">5.1k</text>
<text x="163.7" y="163.7">R9</text>
<text x="175.8" y="165.4">5V1</text>
<text x="175.8" y="162.2">LED5</text>
<text x="110.4" y="178.8">Teensy/IMU Power</text>
<text x="110.4" y="175.6">U5</text>
<text x="162.8" y="179.1">5.1k</text>
<text x="162.8" y="176">R17</text>
<text x="175.8" y="177.7">5V2</text>
<text x="175.8" y="174.5">LED4</text>
<text x="130.2" y="183.4">C2</text>
<text x="36.3" y="188">D4</text>
<text x="42.3" y="191.6">1N5401</text>
<text x="46" y="188">D12</text>
<text x="64.9" y="188.1">D6</text>
<text x="130.2" y="186.5">100uF</text>
<text x="274.7" y="188.1">ALT_HEADER_TEENSY_4</text>
<text x="64.7" y="197.6" transform="rotate(-90 64.7 197.6)">SS54_C22452</text>
<text x="146.9" y="196.4">MC7805CTG</text>
<text x="146.9" y="193.2">U6</text>
<text x="279.3" y="197.8" transform="rotate(-90 279.3 197.8)">U9</text>
<text x="35.6" y="202.2">R106</text>
<text x="306.3" y="203.2" transform="rotate(-90 306.3 203.2)">U902</text>
<text x="35.6" y="205.3">1k</text>
<text x="62.8" y="212.7">D7</text>
<text x="79.4" y="211">C15</text>
<text x="91.7" y="211">C1</text>
<text x="33.7" y="219.8">INVERTED 12V!</text>
<text x="40.5" y="216.3">LED18</text>
<text x="109.4" y="221.6">C4</text>
<text x="78.7" y="222.5" transform="rotate(-90 78.7 222.5)">1000uF</text>
<text x="91.1" y="222.5" transform="rotate(-90 91.1 222.5)">1000uF</text>
<text x="109.4" y="224.7">100uF</text>
<text x="139.3" y="226.5">5V_WAS</text>
<text x="139.3" y="223.3">LED7</text>
<text x="284.6" y="224.3" transform="rotate(-90 284.6 224.3)">U8</text>
<text x="302.8" y="227.9" transform="rotate(-90 302.8 227.9)">U7</text>
<text x="140" y="233.8">5.1k</text>
<text x="140" y="230.7">R11</text>
<text x="71.8" y="262">U10</text>
<text x="116.9" y="261.7">TEENSY 4.1</text>
<text x="116.9" y="258.5">U12</text>
<text x="160.5" y="262">U11</text>
<text x="60.8" y="265.2">H_TEENSY</text>
<text x="160.5" y="265.2">H_TEENSY</text>
<text x="285.1" y="273.2" transform="rotate(-90 285.1 273.2)">ALT_HEADER_Teensy_20</text>
<text x="302.8" y="271.4" transform="rotate(-90 302.8 271.4)">ALT_HEADER_Teensy_20</text>
<text x="355.1" y="309.3">HR913550A</text>
<text x="355.1" y="306.1">RJ1</text>
<text x="299.5" y="313.9">C26</text>
<text x="299.5" y="317.1">100nF</text>
<text x="19.9" y="351.6">VUSB</text>
<text x="20.2" y="348.4">H21</text>
<text x="58.7" y="355.6">D14</text>
<text x="296" y="357.3">1k</text>
<text x="296" y="354.1">R4</text>
<text x="58.7" y="364.4">D41</text>
<text x="116.7" y="365.8">HEADER_ethernet-2X3P</text>
<text x="116.7" y="362.6">CN2</text>
</g>
<g font-size="3.2" fill="#00f">
<text x="273" y="197.1">3</text>
<text x="273" y="193.6">4</text>
<text x="276.5" y="195.4">4</text>
<text x="307.1" y="195.4">4</text>
<text x="310.6" y="197.1">3</text>
<text x="310.6" y="193.6">4</text>
<text x="139.1" y="200.7">1</text>
<text x="143.6" y="202.1">Input</text>
<text x="273" y="200.7">2</text>
<text x="276.5" y="202.4">2</text>
<text x="276.5" y="198.9">3</text>
<text x="307.1" y="202.4">2</text>
<text x="307.1" y="198.9">3</text>
<text x="310.6" y="200.7">2</text>
<text x="144.6" y="209.1">Ground</text>
<text x="158.7" y="207.7">2</text>
<text x="273" y="204.2">1</text>
<text x="276.5" y="206">1</text>
<text x="276.9" y="209.1">20</text>
<text x="304.6" y="209.1">20</text>
<text x="307.1" y="206">1</text>
<text x="310.6" y="204.2">1</text>
<text x="139.1" y="214.8">3</text>
<text x="276.9" y="212.7">19</text>
<text x="304.6" y="212.7">19</text>
<text x="143.6" y="216.2">Output</text>
<text x="276.9" y="219.7">17</text>
<text x="276.9" y="216.2">18</text>
<text x="304.6" y="219.7">17</text>
<text x="304.6" y="216.2">18</text>
<text x="276.9" y="226.8">15</text>
<text x="276.9" y="223.2">16</text>
<text x="304.6" y="226.8">15</text>
<text x="304.6" y="223.2">16</text>
<text x="276.9" y="233.8">13</text>
<text x="276.9" y="230.3">14</text>
<text x="304.6" y="233.8">13</text>
<text x="304.6" y="230.3">14</text>
<text x="276.9" y="237.3">12</text>
<text x="304.6" y="237.3">12</text>
<text x="276.9" y="244.4">10</text>
<text x="276.9" y="240.9">11</text>
<text x="304.6" y="244.4">10</text>
<text x="304.6" y="240.9">11</text>
<text x="276.9" y="251.5">8</text>
<text x="276.9" y="247.9">9</text>
<text x="306.7" y="251.5">8</text>
<text x="306.7" y="247.9">9</text>
<text x="276.9" y="255">7</text>
<text x="306.7" y="255">7</text>
<text x="276.9" y="262">5</text>
<text x="276.9" y="258.5">6</text>
<text x="306.7" y="262">5</text>
<text x="306.7" y="258.5">6</text>
<text x="105.5" y="267.5">PJRC TEENSY 4.1</text>
<text x="276.9" y="269.1">3</text>
<text x="276.9" y="265.6">4</text>
<text x="306.7" y="269.1">3</text>
<text x="306.7" y="265.6">4</text>
<text x="75.4" y="274.7">23</text>
<text x="75.4" y="271.2">24</text>
<text x="85.4" y="271.1">33</text>
<text x="85.5" y="274.6">RX8____34</text>
<text x="150.3" y="271.1">32</text>
<text x="150.3" y="274.6">31</text>
<text x="158.7" y="274.7">23</text>
<text x="158.7" y="271.2">24</text>
<text x="276.9" y="272.6">2</text>
<text x="306.7" y="272.6">2</text>
<text x="75.4" y="281.8">21</text>
<text x="75.4" y="278.3">22</text>
<text x="85.5" y="281.7">36</text>
<text x="85.6" y="278.2">TX8____35</text>
<text x="133.4" y="281.7">29_____TX7</text>
<text x="150.3" y="278.1">30</text>
<text x="158.7" y="281.8">21</text>
<text x="158.7" y="278.3">22</text>
<text x="276.9" y="276.2">1</text>
<text x="306.7" y="276.2">1</text>
<text x="75.4" y="285.3">20</text>
<text x="85.5" y="285.2">37</text>
<text x="133.2" y="285.2">28_____RX7</text>
<text x="158.7" y="285.3">20</text>
<text x="75.4" y="292.4">18</text>
<text x="75.4" y="288.9">19</text>
<text x="85.5" y="292.3">A15_39</text>
<text x="85.5" y="288.7">A14_38</text>
<text x="141.7" y="288.7">27_A13</text>
<text x="141.7" y="292.3">26_A12</text>
<text x="158.7" y="292.4">18</text>
<text x="158.7" y="288.9">19</text>
<text x="75.4" y="299.4">16</text>
<text x="75.4" y="295.9">17</text>
<text x="85.5" y="299.3">A17_41</text>
<text x="85.5" y="295.8">A16_40</text>
<text x="133" y="295.8">25_A11_RX6</text>
<text x="133.3" y="299.3">24_A10_TX6</text>
<text x="158.7" y="299.4">16</text>
<text x="158.7" y="295.9">17</text>
<text x="75.4" y="303">15</text>
<text x="85.4" y="302.9">-----GND----</text>
<text x="133.4" y="302.8">----3.3V-----</text>
<text x="158.7" y="303">15</text>
<text x="75.4" y="310">13</text>
<text x="75.4" y="306.5">14</text>
<text x="85.4" y="306.4">LED_13</text>
<text x="85.6" y="309.9">TX3_A0_14</text>
<text x="150.3" y="306.4">12</text>
<text x="150.3" y="309.9">11</text>
<text x="158.7" y="310">13</text>
<text x="158.7" y="306.5">14</text>
<text x="75.4" y="317.1">11</text>
<text x="75.4" y="313.5">12</text>
<text x="85.4" y="313.4">RX3_A1_15</text>
<text x="85.5" y="317">RX4_A2_16</text>
<text x="119.3" y="316.9">GND</text>
<text x="119.3" y="313.3">GND</text>
<text x="150.3" y="313.4">10</text>
<text x="150.3" y="316.9">09</text>
<text x="158.7" y="317.1">11</text>
<text x="158.7" y="313.5">12</text>
<text x="326.1" y="316.7">6</text>
<text x="75.4" y="320.6">10</text>
<text x="85.6" y="320.5">TX4_A3_17</text>
<text x="121.6" y="320.4">D+</text>
<text x="122.8" y="323.9">D-</text>
<text x="133.4" y="320.5">08_____TX2</text>
<text x="158.7" y="320.6">10</text>
<text x="326.1" y="320.3">5</text>
<text x="326.1" y="323.8">3</text>
<text x="75.4" y="327.7">8</text>
<text x="75.4" y="324.1">9</text>
<text x="85.5" y="324">A4_18</text>
<text x="85.5" y="327.6">A5_19</text>
<text x="122.5" y="327.4">5V</text>
<text x="133.2" y="324">07_____RX2</text>
<text x="150.3" y="327.5">06</text>
<text x="160.7" y="327.7">8</text>
<text x="160.7" y="324.1">9</text>
<text x="75.4" y="334.7">6</text>
<text x="75.4" y="331.2">7</text>
<text x="85.4" y="334.6">RX5_A7_21</text>
<text x="85.6" y="331.1">TX5_A6_20</text>
<text x="150.3" y="331.1">05</text>
<text x="150.3" y="334.6">04</text>
<text x="160.7" y="334.7">6</text>
<text x="160.7" y="331.2">7</text>
<text x="326.1" y="330.8">2</text>
<text x="326.1" y="334.4">4</text>
<text x="75.4" y="341.8">4</text>
<text x="75.4" y="338.2">5</text>
<text x="85.4" y="341.7">A9_23</text>
<text x="85.5" y="338.1">A8_22</text>
<text x="150.3" y="338.1">03</text>
<text x="150.3" y="341.6">02</text>
<text x="160.7" y="341.8">4</text>
<text x="160.7" y="338.2">5</text>
<text x="326.1" y="337.9">1</text>
<text x="75.4" y="345.3">3</text>
<text x="85.4" y="345.2">-----3.3V----</text>
<text x="117.7" y="343.6" transform="rotate(-90 117.7 343.6)">RX-</text>
<text x="121.2" y="343.6" transform="rotate(-90 121.2 343.6)">GND</text>
<text x="124.7" y="343.6" transform="rotate(-90 124.7 343.6)">TX+</text>
<text x="133.4" y="345.2">01_____TX1</text>
<text x="160.7" y="345.3">3</text>
<text x="326.1" y="344.9">7</text>
<text x="75.4" y="352.4">1</text>
<text x="75.4" y="348.8">2</text>
<text x="85.4" y="348.7">-----GND----</text>
<text x="85.5" y="352.2">-----VIN-----</text>
<text x="133.2" y="348.7">00_____RX1</text>
<text x="133.4" y="352.2">----GND-----</text>
<text x="160.7" y="352.4">1</text>
<text x="160.7" y="348.8">2</text>
<text x="326.1" y="352">8</text>
<text x="21.4" y="357.6">2</text>
<text x="24.9" y="359.4">1</text>
<text x="24.9" y="355.9">2</text>
<text x="71.3" y="358.9">VIN</text>
<text x="117.7" y="354.2" transform="rotate(-90 117.7 354.2)">RX+</text>
<text x="121.2" y="354.2" transform="rotate(-90 121.2 354.2)">LED</text>
<text x="124.7" y="354.2" transform="rotate(-90 124.7 354.2)">TX-</text>
<text x="326.1" y="359.1">9</text>
<text x="21.4" y="361.2">1</text>
<text x="324.1" y="362.6">10</text>
<text x="112.5" y="370">1</text>
<text x="116" y="371.8">1</text>
<text x="121.9" y="371.8">2</text>
<text x="125.4" y="370">2</text>
<text x="324.1" y="369.6">12</text>
<text x="381.6" y="367.9">13</text>
<text x="381.6" y="371.4">14</text>
<text x="388.1" y="366.5">13</text>
<text x="388.1" y="370">14</text>
<text x="112.5" y="373.5">3</text>
<text x="112.5" y="377">5</text>
<text x="116" y="375.3">3</text>
<text x="121.9" y="375.3">4</text>
<text x="125.4" y="373.5">4</text>
<text x="125.4" y="377">6</text>
<text x="324.1" y="373.2">11</text>
<text x="116" y="378.8">5</text>
<text x="121.9" y="378.8">6</text>
</g>
<g font-size="2.8" fill="#00f">
<text x="373.9" y="315.7">J8</text>
<text x="373.9" y="319.2">J7</text>
<text x="373.9" y="322.7">J6</text>
<text x="373.9" y="326.2">J5</text>
<text x="373.9" y="329.8">J4</text>
<text x="373.9" y="333.3">J3</text>
<text x="373.9" y="336.8">J2</text>
<text x="373.9" y="340.4">J1</text>
</g>
<g font-size="2.5" fill="#00f">
<text x="107.6" y="160.1">1</text>
<text x="110.7" y="161.9">VIN</text>
<text x="107.6" y="163.6">2</text>
<text x="107.6" y="167.1">3</text>
<text x="110.7" y="165.4">GND</text>
<text x="110.7" y="168.9">+VO</text>
<text x="107.6" y="183">1</text>
<text x="110.7" y="184.8">VIN</text>
<text x="107.6" y="186.5">2</text>
<text x="107.6" y="190.1">3</text>
<text x="110.7" y="188.3">GND</text>
<text x="110.7" y="191.8">+VO</text>
<text x="329.8" y="317.6">RD-</text>
<text x="377.5" y="322.7">RX-</text>
<text x="329.8" y="328">RD+</text>
<text x="329.8" y="331.5">TD-</text>
<text x="377.5" y="333.3">RX+</text>
<text x="377.5" y="340.4">TX+</text>
<text x="377.5" y="336.8">TX-</text>
<text x="329.8" y="342.1">TD+</text>
<text x="329.8" y="347.4">NC</text>
<text x="340.4" y="347.4">1000pF</text>
<text x="329.8" y="352.7">GND</text>
<text x="342.2" y="350.9">2KV</text>
<text x="371.1" y="349.2">4X75 ohms</text>
</g>
</svg>
